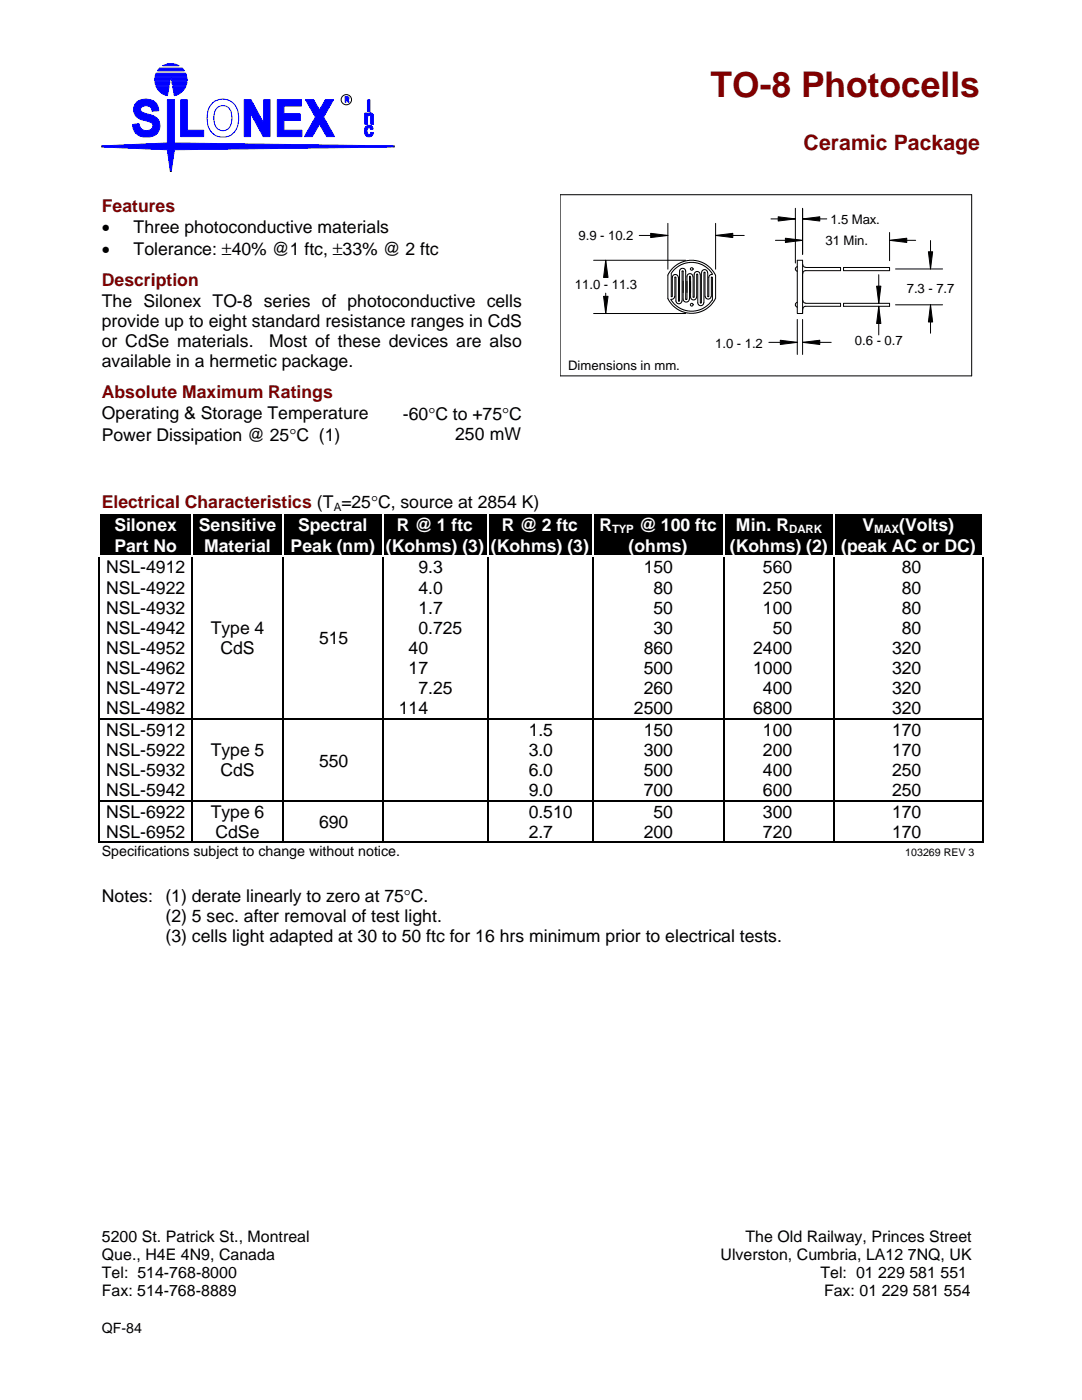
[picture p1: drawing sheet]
<svg xmlns="http://www.w3.org/2000/svg" width="216mm" height="279mm" viewBox="0 0 216 279" stroke-linecap="round" stroke-linejoin="round" font-family="sans-serif">
<g fill="#00f" stroke="#00f" stroke-width=".2">
<path d="M34.5 17.2h2.6a3.2 3.2 0 0 1-2.3 1.9z" fill-rule="evenodd"/>
<path d="M31.1 17.2h2.6l-.3 1.9a3.3 3.3 0 0 1-2.3-1.9z" fill-rule="evenodd"/>
<path d="M34.3 16.3h3l-.1 .7h-2.8z" fill-rule="evenodd"/>
<path d="M34.1 15.5h3.2v.6h-3.1z" fill-rule="evenodd"/>
<path d="M30.9 15.5h3.1l-.1 .6h-3z" fill-rule="evenodd"/>
<path d="M31.2 14.6h5.8l.3 .6h-6.4z" fill-rule="evenodd"/>
<path d="M31.8 13.6h4.6l.4 .5h-5.4z" fill-rule="evenodd"/>
<path d="M32.5 13.1a3.2 3.2 0 0 1 3.2 0z" fill-rule="evenodd"/>
<path d="M20.3 29.1l13.1-.6v-8.6h1.4v8.6l43.9 .6v.2l-43.9 .6-.6 4.3h-.2l-.6-4.3-13.1-.6z" fill-rule="evenodd"/>
<path d="M27.3 20.4a2.67 2.67 0 0 1 4.3 1.2l.1 .5-1.3 .1a1.21 1.21 0 0 0-1.1-1.1 1.21 1.21 0 0 0-1.3 .7 1.48 1.48 0 0 0 1.5 1 2.37 2.37 0 0 1 2.1 1.3 2.37 2.37 0 0 1-.2 2.4 3 3 0 0 1-3.1 .8 2.35 2.35 0 0 1-1.8-2.5l1.2-.1a1.47 1.47 0 0 0 1.2 1.4 1.47 1.47 0 0 0 1.6-.8 1.33 1.33 0 0 0-1.5-1.2 2.3 2.3 0 0 1-2.2-3.1z" fill-rule="evenodd"/>
<path d="M36.1 19.9h1.3v6.1h3.2v1.3h-4.5z" fill-rule="evenodd"/>
<path d="M48.7 19.9h1.4l2.5 4.7v-4.7h1.3v7.4h-1.4l-2.5-4.7v4.7h-1.3z" fill-rule="evenodd"/>
<path d="M55.3 19.9h4.9v1.3h-3.6v1.5h3.3v1.3h-3.3v2h3.6v1.3h-4.9z" fill-rule="evenodd"/>
<path d="M61 19.9h1.6l1.2 2.1 1.1-2.1h1.6l-1.9 3.5 2.2 3.9h-1.6l-1.4-2.5-1.5 2.5h-1.6l2.2-3.9z" fill-rule="evenodd"/>
<path d="M72.8 22.6h.5v.3a.65 .65 0 0 1 .6-.4 .65 .65 0 0 1 .6 .5v1.8h-.5v-1.7a.39 .39 0 0 0-.5 0 .39 .39 0 0 0-.2 .4v1.3h-.5z" fill-rule="evenodd"/>
<path d="M73 25.2l.3-.1a.79 .79 0 0 1 1.2 .6l-.5 .1-.3-.3h-.3a1.05 1.05 0 0 0 0 1.2l.4 .1 .2-.4 .5 .1-.2 .5-.3 .3a.85 .85 0 0 1-1.2-.5l-.1-.9z" fill-rule="evenodd"/>
<path d="M30.9 16.3h3l-.1 .7h-2.8z" fill-rule="evenodd"/>
</g>
<g fill="none" stroke="#000" stroke-width=".2">
<path d="M20.3 29.1v.2M34 34.2h.2M78.7 29.1v.2M111.8 38.9h82.1v36.1h-82.1zM118.4 51.9h18.4M120.9 51.9v3M120.9 58.5v4.1M127.6 47h5.7M133.3 54.9l.3-.6 .9-1 .9-.7 1.2-.5 .9-.2 1.3 .1 1.8 .6 1.3 1.1 .9 1.2-.1 4.7-.1 .3-1.3 1.5-.7 .4-1.2 .6-.9 .1h-1.3l-1.8-.7-1.3-1-.8-1.2v-4.7M133.3 44.6v9.1M133.9 59.8l.5 .7 .9 .8 1.1 .5 1.2 .3h1.2l1.2-.4 1.3-.9 .8-.9M133.9 59.7v.1"/>
<path d="M133.9 54.6l.8-1 1.3-.8 1.2-.4h1.2l1.2 .2 1.1 .6 .9 .7 .6 .8M133.9 54.6v4.6l.2-.1M134.8 55.4l-.1-.1-.1 4-.2 .3-.5 .1M134.9 55.4v4.8l.3 .4h.4l.3-.2 .2-.3M135.3 55.4l-.1-.4-.3-.2h-.4l-.3 .4v3.9M135.4 55.4v4.7h.2M137 59.7h-.2v-5.7l-.3-.4h-.4l-.5 .4v6.1M137.5 59.7l-.1 .4-.3 .2-.4-.1-.4-.4v-5.7h-.2v6M137.8 55.2h-.2v4.5M137.8 55.2v4.2l.3 .4 .4 .1 .4-.3 .1-.3M138.5 59.3h-.2v-4.2l-.4-.4-.4-.1-.4 .5v4.6M139.2 54.8l-.2-.1v4.6"/>
<path d="M139.2 54.8v5.7l.4 .5h.4l.3-.2 .1-.4M139.7 54.8l-.1-.4-.4-.2h-.3l-.4 .5v4.6M139.7 54.8v5.7l.2-.1M140.5 54.4v6M140.5 54.4h.2v4.7M141.2 54.4l-.1-.4-.4-.2h-.4l-.3 .5v6.1M141.2 54.4v4.8l.2-.1M142.1 55.4l-.2-.1v3.8l-.1 .4-.4 .2-.5-.1-.2-.5M142.2 54.8h-.4l-.4 .4v3.9M142.2 55.4v4.5M142.8 44.6v9.1M142.8 47h5.7"/>
<path d="M153.8 43.7h4.9M154.7 48h5.1M158.7 41.6v10.9M159.1 51.9h1v10.7h-1zM159.1 53.2l-.4 .4v.3l.4 .2M160.1 41.6v9.2M160.1 43.7h4.9M160.2 52.8l.3 .5h.3M160.2 59.9l.2 .5 .4 .1M160.8 53.4h6.9v.6h-7.1l-.4 .3v.3M168.3 53.4h9.2v.6h-9.2zM175.3 54.8v5.7"/>
<path d="M177.5 46.4v5.6M177.8 48h4.9M178.7 53.7h9.4M185.7 48v5.7M118.4 62.6h18.4M153.4 68.3h5.7M159.1 60.3l-.4 .4v.3l.4 .3M159.1 63.8v6.9M160.1 63.8v6.9M160.1 68.3h5.8M160.8 60.5h6.9v.6h-7.1l-.3 .3-.1 .3M168.3 60.5h9.2v.6h-9.2z"/>
<path d="M175.3 61.1v5.7M178.7 60.8h9.4M185.7 60.8v5.7"/>
<circle cx="69.1" cy="19.9" r="1.03"/>
<circle cx="138" cy="53.7" r=".27"/>
<circle cx="138" cy="60.8" r=".28"/>
</g>
<path d="M68.9 19.3l.7 .1v.4l-.2 .1 .3 .5h-.2l-.3-.5h-.2v.5h-.1zM69 19.5h.4v.3h-.4zM42.4 20.5a3.2 3.2 0 0 1 3.5-.4 3.2 3.2 0 0 1 1.7 3.1 3.8 3.8 0 0 1-1.8 3.9 3.1 3.1 0 0 1-4.4-2.6 4.2 4.2 0 0 1 1-4zM43.4 21.4a1.72 1.72 0 0 1 2.7 .8 3.8 3.8 0 0 1-.5 3.4 1.75 1.75 0 0 1-1.9 .3 1.75 1.75 0 0 1-1-1.8 2.98 2.98 0 0 1 .7-2.7z" fill="none" stroke="#00f" stroke-width=".2"/>
<path d="M73.3 19.9h.5v2.4h-.5z" fill="#00f" stroke="#00f" stroke-width=".2"/>
<g fill="#000" stroke="#000" stroke-width=".2">
<path d="M120.9 51.9l.4 3.5h-.9z" fill-rule="evenodd"/>
<path d="M129.8 46.6l3.5 .4-3.5 .4z" fill-rule="evenodd"/>
<path d="M142.8 47l3.4-.4v.8z" fill-rule="evenodd"/>
<path d="M155.3 43.3l3.4 .4-3.4 .4z" fill-rule="evenodd"/>
<path d="M160.1 43.7l3.5-.4v.8z" fill-rule="evenodd"/>
<path d="M156.7 47.5l3.4 .5-3.4 .4z" fill-rule="evenodd"/>
<path d="M177.5 48l3.4-.5v.9z" fill-rule="evenodd"/>
<path d="M185.3 50.2h.8l-.4 3.5z" fill-rule="evenodd"/>
<path d="M120.4 59.1h.9l-.4 3.5z" fill-rule="evenodd"/>
<path d="M155.7 67.9l3.4 .4-3.4 .4z" fill-rule="evenodd"/>
<path d="M160.1 68.3l3.5-.4v.8z" fill-rule="evenodd"/>
<path d="M174.9 57.1h.9l-.5 3.4z" fill-rule="evenodd"/>
<path d="M175.3 61.1l.5 3.5h-.9z" fill-rule="evenodd"/>
<path d="M185.7 60.8l.4 3.5h-.8z" fill-rule="evenodd"/>
</g>
<g fill="#000">
<path d="M20.3 102.5h17.5v4.2h-17.5zM20.3 106.7h17.5v4.2h-17.5zM38.8 102.5h17.2v4.2h-17.2zM38.8 106.7h17.2v4.2h-17.2zM57 102.5h18.8v4.2h-18.8zM57 106.7h18.8v4.2h-18.8zM76.8 102.5h20v4.2h-20zM76.8 106.7h20v4.2h-20zM97.8 102.5h19.9v4.2h-19.9zM97.8 106.7h19.9v4.2h-19.9zM118.7 102.5h25.2v4.2h-25.2zM118.7 106.7h25.2v4.2h-25.2z"/>
<path d="M144.9 102.5h21.1v4.2h-21.1zM144.9 106.7h21.1v4.2h-21.1zM167 102.5h28.6v4.2h-28.6zM167 106.7h28.6v4.2h-28.6z"/>
</g>
<g fill="none" stroke="#000" stroke-width=".38">
<path d="M20.1 102.5v8.4M38 102.5v8.4M38.6 102.5v8.4M56.2 102.5v8.4M56.8 102.5v8.4M76 102.5v8.4M76.6 102.5v8.4M97 102.5v8.4M97.6 102.5v8.4M117.9 102.5v8.4M118.6 102.5v8.4M144.1 102.5v8.4"/>
<path d="M144.7 102.5v8.4M166.2 102.5v8.4M166.8 102.5v8.4M195.8 102.5v8.4"/>
</g>
<g fill="#fff">
<path d="M19.7 102.3h.2v.2h-.2z"/>
<path d="M19.9 102.3h18.3v.2h-18.3z"/>
<path d="M38.2 102.3h.2v.2h-.2z"/>
<path d="M38.4 102.3h18v.2h-18z"/>
<path d="M56.4 102.3h.2v.2h-.2z"/>
<path d="M56.6 102.3h19.6v.2h-19.6z"/>
<path d="M76.2 102.3h.3v.2h-.3z"/>
<path d="M76.5 102.3h20.7v.2h-20.7z"/>
<path d="M97.2 102.3h.2v.2h-.2z"/>
<path d="M97.4 102.3h20.7v.2h-20.7z"/>
<path d="M118.1 102.3h.3v.2h-.3z"/>
<path d="M118.4 102.3h25.9v.2h-25.9z"/>
<path d="M144.3 102.3h.2v.2h-.2z"/>
<path d="M144.5 102.3h21.9v.2h-21.9z"/>
<path d="M166.4 102.3h.2v.2h-.2z"/>
<path d="M166.6 102.3h29.4v.2h-29.4z"/>
<path d="M196 102.3h.2v.2h-.2z"/>
<path d="M19.7 102.5h.2v8.4h-.2z"/>
<path d="M38.2 102.5h.2v8.4h-.2z"/>
<path d="M56.4 102.5h.2v8.4h-.2z"/>
<path d="M76.2 102.5h.3v8.4h-.3z"/>
<path d="M97.2 102.5h.2v8.4h-.2z"/>
<path d="M118.1 102.5h.3v8.4h-.3z"/>
<path d="M144.3 102.5h.2v8.4h-.2z"/>
<path d="M166.4 102.5h.2v8.4h-.2z"/>
<path d="M196 102.5h.2v8.4h-.2z"/>
<path d="M19.7 110.9h.2v.3h-.2z"/>
<path d="M19.9 110.9h18.3v.3h-18.3z"/>
<path d="M38.2 110.9h.2v.3h-.2z"/>
<path d="M38.4 110.9h18v.3h-18z"/>
<path d="M56.4 110.9h.2v.3h-.2z"/>
<path d="M56.6 110.9h19.6v.3h-19.6z"/>
<path d="M76.2 110.9h.3v.3h-.3z"/>
<path d="M76.5 110.9h20.7v.3h-20.7z"/>
<path d="M97.2 110.9h.2v.3h-.2z"/>
<path d="M97.4 110.9h20.7v.3h-20.7z"/>
<path d="M118.1 110.9h.3v.3h-.3z"/>
<path d="M118.4 110.9h25.9v.3h-25.9z"/>
<path d="M144.3 110.9h.2v.3h-.2z"/>
<path d="M144.5 110.9h21.9v.3h-21.9z"/>
<path d="M166.4 110.9h.2v.3h-.2z"/>
<path d="M166.6 110.9h29.4v.3h-29.4z"/>
<path d="M196 110.9h.2v.3h-.2z"/>
</g>
<g fill="none" stroke="#000" stroke-width=".25">
<path d="M19.8 111.2v32.1M38.3 111.2v32.1M56.5 111.2v32.1M76.3 111.2v32.1M97.3 111.2v32.1M118.2 111.2v32.1M144.4 111.2v32.1M166.5 111.2v32.1M196.1 111.2v32.1M19.8 143.6v16.1M19.8 159.9v8.1M19.9 143.5h18.3"/>
<path d="M19.9 159.8h18.3M38.3 143.6v16.1M38.3 159.9v8.1M38.4 143.5h18M38.4 159.8h18M56.5 143.6v16.1M56.5 159.9v8.1M56.6 143.5h19.6M56.6 159.8h19.6M76.3 143.6v16.1M76.3 159.9v8.1M76.5 143.5h20.7"/>
<path d="M76.5 159.8h20.7M97.3 143.6v16.1M97.3 159.9v8.1M97.4 143.5h20.7M97.4 159.8h20.7M118.2 143.6v16.1M118.2 159.9v8.1M118.4 143.5h25.9M118.4 159.8h25.9M144.4 143.6v16.1M144.4 159.9v8.1M144.5 143.5h21.9"/>
<path d="M144.5 159.8h21.9M166.5 143.6v16.1M166.5 159.9v8.1M166.6 143.5h29.4M166.6 159.8h29.4M196.1 143.6v16.1M196.1 159.9v8.1M19.9 168.1h18.3M38.4 168.1h18M56.6 168.1h19.6M76.5 168.1h20.7M97.4 168.1h20.7"/>
<path d="M118.4 168.1h25.9M144.5 168.1h21.9M166.6 168.1h29.4"/>
</g>
<g fill="#000">
<path d="M19.7 143.3h.2v.3h-.2zM19.7 159.7h.2v.2h-.2zM38.2 143.3h.2v.3h-.2zM38.2 159.7h.2v.2h-.2zM56.4 143.3h.2v.3h-.2zM56.4 159.7h.2v.2h-.2zM76.2 143.3h.3v.3h-.3zM76.2 159.7h.3v.2h-.3zM97.2 143.3h.2v.3h-.2zM97.2 159.7h.2v.2h-.2zM118.1 143.3h.3v.3h-.3zM118.1 159.7h.3v.2h-.3z"/>
<path d="M144.3 143.3h.2v.3h-.2zM144.3 159.7h.2v.2h-.2zM166.4 143.3h.2v.3h-.2zM166.4 159.7h.2v.2h-.2zM196 143.3h.2v.3h-.2zM196 159.7h.2v.2h-.2zM19.7 168h.2v.2h-.2zM38.2 168h.2v.2h-.2zM56.4 168h.2v.2h-.2zM76.2 168h.3v.2h-.3zM97.2 168h.2v.2h-.2zM118.1 168h.3v.2h-.3z"/>
<path d="M144.3 168h.2v.2h-.2zM166.4 168h.2v.2h-.2zM196 168h.2v.2h-.2z"/>
</g>
<text font-size="7.1" fill="#800000" x="141.8" y="19.4">TO-8 Photocells</text>
<text font-size="4.2" fill="#800000" x="160.4" y="29.9">Ceramic Package</text>
<g font-size="3.5" fill="#800000">
<text x="20.3" y="42.2">Features</text>
<text x="20.3" y="57.1">Description</text>
<text x="20.3" y="79.5">Absolute Maximum Ratings</text>
<text x="20.3" y="101.5">Electrical Characteristics (T =25°C, source at 2854 K)</text>
</g>
<g font-size="3.5">
<text x="20.3" y="46.6">•</text>
<text x="26.7" y="46.6">Three photoconductive materials</text>
<text x="20.3" y="50.8">•</text>
<text x="26.7" y="50.8">Tolerance: ±40% @1 ftc, ±33% @ 2 ftc</text>
<text x="20.3" y="61.2">The Silonex TO-8 series of photoconductive cells</text>
<text x="20.3" y="65.2">provide up to eight standard resistance ranges in CdS</text>
<text x="20.3" y="69.2">or CdSe materials.</text>
<text x="53.7" y="69.2">Most of these devices are also</text>
<text x="20.3" y="73.2">available in a hermetic package.</text>
<text x="20.3" y="83.6">Operating &amp; Storage Temperature</text>
<text x="80.4" y="83.8">-60°C to +75°C</text>
<text x="20.3" y="88.1">Power Dissipation @ 25°C (1)</text>
<text x="90.8" y="87.8">250 mW</text>
<text x="21.2" y="114.4">NSL-4912</text>
<text x="21.2" y="118.4">NSL-4922</text>
<text x="83.5" y="114.4">9.3</text>
<text x="83.5" y="118.4">4.0</text>
<text x="128.4" y="114.4">150</text>
<text x="130.4" y="118.4">80</text>
<text x="152.2" y="114.4">560</text>
<text x="152.2" y="118.4">250</text>
<text x="180" y="118.4">80</text>
<text x="180" y="114.4">80</text>
<text x="21.2" y="122.5">NSL-4932</text>
<text x="83.5" y="122.5">1.7</text>
<text x="130.4" y="122.5">50</text>
<text x="152.2" y="122.5">100</text>
<text x="180" y="122.5">80</text>
<text x="21.2" y="126.5">NSL-4942</text>
<text x="21.2" y="130.5">NSL-4952</text>
<text x="42.1" y="126.5">Type 4</text>
<text x="44" y="130.5">CdS</text>
<text x="63.7" y="128.6">515</text>
<text x="81.5" y="130.5">40</text>
<text x="83.5" y="126.5">0.725</text>
<text x="128.4" y="130.5">860</text>
<text x="130.4" y="126.5">30</text>
<text x="150.3" y="130.5">2400</text>
<text x="154.2" y="126.5">50</text>
<text x="178" y="130.5">320</text>
<text x="180" y="126.5">80</text>
<text x="21.2" y="134.5">NSL-4962</text>
<text x="81.5" y="134.5">17</text>
<text x="128.4" y="134.5">500</text>
<text x="150.3" y="134.5">1000</text>
<text x="178" y="134.5">320</text>
<text x="21.2" y="138.6">NSL-4972</text>
<text x="21.2" y="142.6">NSL-4982</text>
<text x="79.6" y="142.6">114</text>
<text x="83.5" y="138.6">7.25</text>
<text x="126.5" y="142.6">2500</text>
<text x="128.4" y="138.6">260</text>
<text x="150.3" y="142.6">6800</text>
<text x="152.2" y="138.6">400</text>
<text x="178" y="138.6">320</text>
<text x="178" y="142.6">320</text>
<text x="21.2" y="146.9">NSL-5912</text>
<text x="105.5" y="146.9">1.5</text>
<text x="128.4" y="146.9">150</text>
<text x="152.2" y="146.9">100</text>
<text x="178" y="146.9">170</text>
<text x="21.2" y="150.9">NSL-5922</text>
<text x="21.2" y="154.9">NSL-5932</text>
<text x="42.1" y="150.9">Type 5</text>
<text x="44" y="154.9">CdS</text>
<text x="63.7" y="153">550</text>
<text x="105.5" y="150.9">3.0</text>
<text x="105.5" y="154.9">6.0</text>
<text x="128.4" y="150.9">300</text>
<text x="128.4" y="154.9">500</text>
<text x="152.2" y="150.9">200</text>
<text x="152.2" y="154.9">400</text>
<text x="178" y="150.9">170</text>
<text x="178" y="154.9">250</text>
<text x="21.2" y="158.9">NSL-5942</text>
<text x="105.5" y="158.9">9.0</text>
<text x="128.4" y="158.9">700</text>
<text x="152.2" y="158.9">600</text>
<text x="178" y="158.9">250</text>
<text x="21.2" y="163.2">NSL-6922</text>
<text x="21.2" y="167.2">NSL-6952</text>
<text x="42.1" y="163.2">Type 6</text>
<text x="43" y="167.2">CdSe</text>
<text x="63.7" y="165.3">690</text>
<text x="105.5" y="163.2">0.510</text>
<text x="105.5" y="167.2">2.7</text>
<text x="128.4" y="167.2">200</text>
<text x="130.4" y="163.2">50</text>
<text x="152.2" y="163.2">300</text>
<text x="152.2" y="167.2">720</text>
<text x="178" y="163.2">170</text>
<text x="178" y="167.2">170</text>
<text x="20.3" y="180">Notes:</text>
<text x="33" y="180">(1) derate linearly to zero at 75°C.</text>
<text x="33" y="184">(2) 5 sec. after removal of test light.</text>
<text x="33" y="188">(3) cells light adapted at 30 to 50 ftc for 16 hrs minimum prior to electrical tests.</text>
</g>
<g font-size="3.5" fill="#fff">
<text x="22.8" y="105.9">Silonex</text>
<text x="39.7" y="105.9">Sensitive</text>
<text x="59.5" y="105.9">Spectral</text>
<text x="79.2" y="105.9">R @ 1 ftc</text>
<text x="100.2" y="105.9">R @ 2 ftc</text>
<text x="119.6" y="105.9">R</text>
<text x="127.5" y="105.9">@ 100 ftc</text>
<text x="146.9" y="105.9">Min. R</text>
<text x="172.1" y="105.9">V</text>
<text x="179.5" y="105.9">(Volts)</text>
<text x="22.8" y="110.1">Part No</text>
<text x="40.7" y="110.1">Material</text>
<text x="58" y="110.1">Peak (nm)</text>
<text x="77" y="110.1">(Kohms) (3)</text>
<text x="98" y="110.1">(Kohms) (3)</text>
<text x="125.4" y="110.1">(ohms)</text>
<text x="145.6" y="110.1">(Kohms) (2)</text>
<text x="167.9" y="110.1">(peak AC or DC)</text>
</g>
<g font-size="3.2">
<text x="20.3" y="251.4">Que., H4E 4N9, Canada</text>
<text x="20.3" y="247.8">5200 St. Patrick St., Montreal</text>
<text x="143.8" y="251.4">Ulverston, Cumbria, LA12 7NQ, UK</text>
<text x="148.8" y="247.8">The Old Railway, Princes Street</text>
<text x="20.3" y="255">Tel: 514-768-8000</text>
<text x="163.7" y="255">Tel: 01 229 581 551</text>
<text x="20.3" y="258.6">Fax: 514-768-8889</text>
<text x="164.4" y="258.6">Fax: 01 229 581 554</text>
</g>
<g font-size="2.8">
<text x="20.3" y="170.9">Specifications subject to change without notice.</text>
<text x="20.3" y="266.1">QF-84</text>
</g>
<g font-size="2.6">
<text x="115.4" y="47.8">9.9 - 10.2</text>
<text x="165.7" y="44.6">1.5 Max.</text>
<text x="164.7" y="48.9">31 Min.</text>
<text x="114.7" y="57.6">11.0 - 11.3</text>
<text x="180.9" y="58.4">7.3 - 7.7</text>
<text x="142.7" y="69.4">1.0 - 1.2</text>
<text x="170.6" y="68.8">0.6 - 0.7</text>
<text x="113.4" y="73.8">Dimensions in mm.</text>
</g>
<text font-size="2.3" x="66.6" y="102">A</text>
<g font-size="2.3" fill="#fff">
<text x="122.1" y="106.5">TYP</text>
<text x="157.5" y="106.5">DARK</text>
<text x="174.5" y="106.5">MAX</text>
</g>
<text font-size="2.1" x="180.6" y="170.9">103269 REV 3</text>
</svg>
